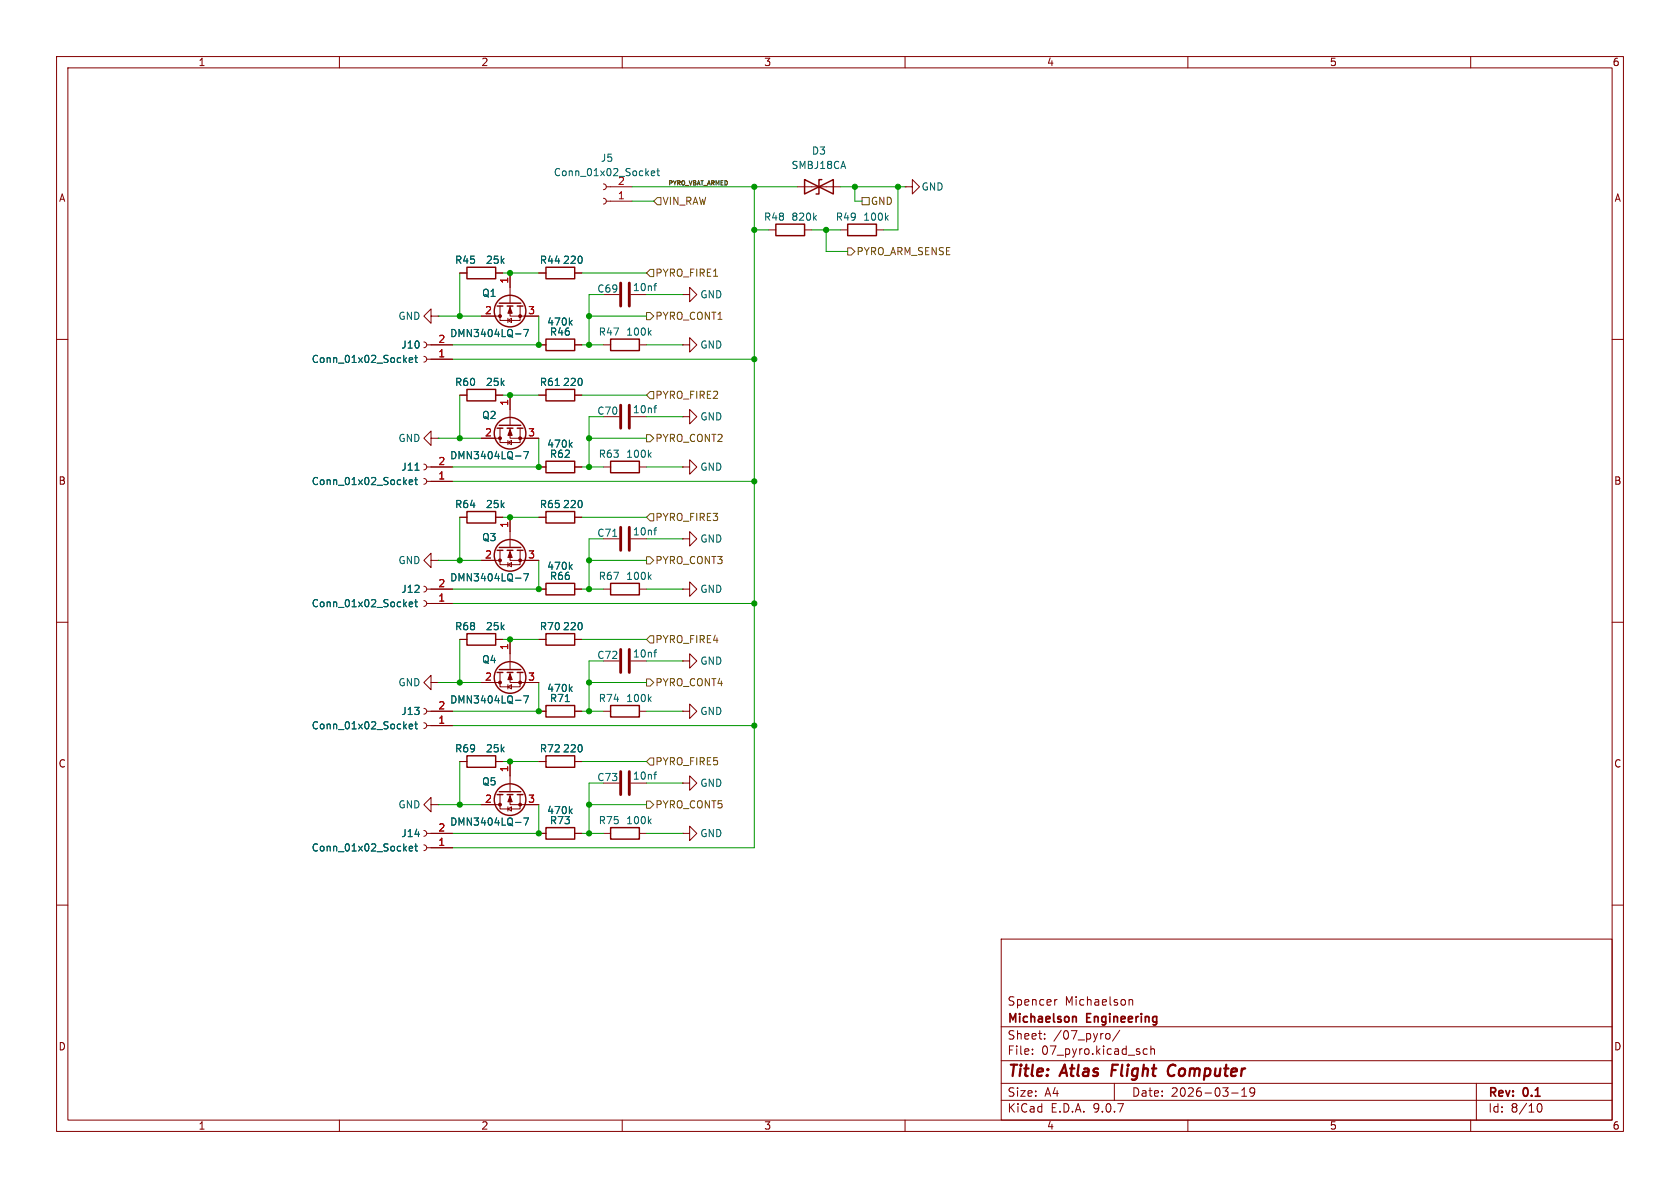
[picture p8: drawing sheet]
<svg xmlns="http://www.w3.org/2000/svg" width="297mm" height="210mm" viewBox="0 0 297 210" stroke-linecap="round" stroke-linejoin="round" font-family="sans-serif">
<g fill="none" stroke="#840000" stroke-width=".18">
<path d="M10 10h277v190h-277zM12 12h273v186h-273zM60 10v2M110 10v2M160 10v2M210 10v2M260 10v2M106.7 35.1l.3 .1 .2 .4-.2 .3-.3 .2M106.7 32.5l.3 .2 .2 .3-.2 .4-.3 .1M107.2 35.6h4.6M107.2 33h4.6M141 33h7.6"/>
<path d="M160 33h1.3v-1.2l1.3 1.2-1.3 1.3v-1.3M160 33h.1M76.2 55.9v-1.3l-1.3 1.3 1.3 1.3v-1.3h1.3M77.5 55.9h.1M81.3 48.3h1.2M85.1 55.9h3.3M87.6 48.3h1.3M88.4 54.1v2.5h3.5v-2.5M89.8 56.6l.6-.3v.7zM89.8 56.3v.7M90.2 54.1v1.8h5M90.2 48.3v5.3"/>
<path d="M95.2 48.3h1.3M101.6 48.3h1.3M106.7 52.1h2.8M120.6 52.1h1.3v-1.3l1.3 1.3-1.3 1.2v-1.2M120.6 52.1h.1M135.9 40.6h1.3M142.2 40.6h1.3M148.6 40.6h1.3M154.9 40.6h1.3M10 60h2M74.9 63l.4 .1 .1 .4-.1 .4-.4 .1M74.9 60.5l.4 .1 .1 .4-.1 .3-.4 .2"/>
<path d="M75.4 61h4.6M75.4 63.5h4.6M76.2 77.5v-1.3l-1.3 1.3 1.3 1.2v-1.2h1.3M77.5 77.5h.1M81.3 69.9h1.2M85.1 77.5h3.3M87.6 69.9h1.3M88.4 75.7v2.5h3.5v-2.5M89.8 78.2l.6-.3v.7zM89.8 77.9v.7M90.2 75.7v1.8h5M90.2 69.9v5.3"/>
<path d="M95.2 69.9h1.3M95.2 61h1.3M101.6 69.9h1.3M101.6 61h1.3M106.7 73.7h2.8M106.7 61h1.2M113 61h1.3M120.6 73.7h1.3v-1.3l1.3 1.3-1.3 1.2v-1.2M120.6 73.7h.1M120.6 61h1.3v-1.3l1.3 1.3-1.3 1.2v-1.2M120.6 61h.1M285 60h2"/>
<path d="M74.9 84.6l.4 .1 .1 .4-.1 .3-.4 .2M74.9 82l.4 .2 .1 .4-.1 .3-.4 .2M75.4 82.6h4.6M75.4 85.1h4.6M76.2 99.1v-1.3l-1.3 1.3 1.3 1.2v-1.2h1.3M77.5 99.1h.1M81.3 91.4h1.2M85.1 99.1h3.3M87.6 91.4h1.3M88.4 97.3v2.5h3.5v-2.5M89.8 99.8l.6-.4v.8zM89.8 99.4v.8"/>
<path d="M90.2 97.3v1.8h5M90.2 91.4v5.4M95.2 82.6h1.3M95.2 91.4h1.3M101.6 82.6h1.3M101.6 91.4h1.3M106.7 82.6h1.2M106.7 95.3h2.8M113 82.6h1.3M120.6 82.6h1.3v-1.3l1.3 1.3-1.3 1.2v-1.2M120.6 82.6h.1M120.6 95.3h1.3v-1.3l1.3 1.3-1.3 1.2v-1.2"/>
<path d="M120.6 95.3h.1M10 110h2M74.9 106.2l.4 .1 .1 .4-.1 .3-.4 .2M74.9 103.6l.4 .2 .1 .3-.1 .4-.4 .1M75.4 106.7h4.6M75.4 104.1h4.6M81.3 113h1.2M87.6 113h1.3M88.4 118.9v2.5h3.5v-2.5M90.2 118.9v1.8h5M90.2 113v5.4M95.2 113h1.3"/>
<path d="M95.2 104.1h1.3M101.6 113h1.3M101.6 104.1h1.3M106.7 116.8h2.8M106.7 104.1h1.2M113 104.1h1.3M120.6 116.8h1.3v-1.2l1.3 1.2-1.3 1.3v-1.3M120.6 116.8h.1M120.6 104.1h1.3v-1.2l1.3 1.2-1.3 1.3v-1.3M120.6 104.1h.1M285 110h2M74.9 127.8l.4 .1 .1 .4-.1 .3-.4 .2"/>
<path d="M74.9 125.2l.4 .2 .1 .3-.1 .4-.4 .1M75.4 128.3h4.6M75.4 125.7h4.6M76.2 120.7v-1.3l-1.3 1.3 1.3 1.2v-1.2h1.3M77.5 120.7h.1M81.3 134.6h1.2M85.1 120.7h3.3M87.6 134.6h1.3M89.8 121.4l.6-.4v.8zM89.8 121v.8M90.2 134.6v5.4M95.2 125.7h1.3"/>
<path d="M95.2 134.6h1.3M101.6 125.7h1.3M101.6 134.6h1.3M106.7 125.7h1.2M106.7 138.4h2.8M113 125.7h1.3M120.6 125.7h1.3v-1.2l1.3 1.2-1.3 1.3v-1.3M120.6 125.7h.1M120.6 138.4h1.3v-1.2l1.3 1.2-1.3 1.3v-1.3M120.6 138.4h.1M74.9 149.4l.4 .1 .1 .4-.1 .3-.4 .2M74.9 146.8l.4 .2 .1 .3-.1 .4-.4 .1"/>
<path d="M75.4 149.9h4.6M75.4 147.3h4.6M76.2 142.2v-1.2l-1.3 1.2 1.3 1.3v-1.3h1.3M77.5 142.2h.1M85.1 142.2h3.3M88.4 140.5v2.5h3.5v-2.5M89.8 143l.6-.4v.8zM89.8 142.6v.8M90.2 140.5v1.7h5M95.2 147.3h1.3M101.6 147.3h1.3M106.7 147.3h1.2"/>
<path d="M113 147.3h1.3M120.6 147.3h1.3v-1.2l1.3 1.2-1.3 1.3v-1.3M120.6 147.3h.1M10 160h2M177 166h108v32h-108zM186.9 176.7l-.3 .1-.1 .2M199.6 176.8l.2-.1 .4 .1v.9M199.6 176.7v1M285 160h2M60 198v2M110 198v2M160 198v2"/>
<path d="M177 194.5h108M177 191.5h108M177 187.5h108M177 181.5h108M182.5 186.3v.1M182.5 185.5v.1M184.7 183.6v.1M184.7 182.8v.1M195.6 182.8l.4-.1 .2 .3v.4l-.1 .2h-.5M197 191.5v3M198 182.1l-1.3 2M202.8 185.5l-.4-.1-.3 .3v.4l.1 .2h.6"/>
<path d="M203.5 185.5l.2-.1 .3 .1 .1 .9M203.5 184.9v1.5M210 198v2M217.7 193.2h1.2M219.5 193.8h.9M219.5 192.7l.5-.4v1.5M221 192.4v.5l.1 .3h.4l.3-.3M221.7 192.4a.99 .99 0 0 1-.3 1.4h-.3M260 198v2M261 191.5v6.5M271.7 195.7l.2-.5 .2-.1a.81 .81 0 0 1 .6 .6 .81 .81 0 0 1-.3 .8h-.4l-.3-.5"/>
</g>
<path d="M196.7 188.2l-.3 2M207.5 188.2a1.13 1.13 0 0 0-1 .7 1.13 1.13 0 0 0 .2 1.2l.3 .1 .5-.1" fill="none" stroke="#840000" stroke-width=".4"/>
<path d="M189.8 179.7l.4 .1 .1 .1v.8" fill="none" stroke="#840000" stroke-width=".3"/>
<g fill="none" stroke="#840000" stroke-width=".25">
<path d="M137.2 39.6h5v2.1h-5zM142.2 31.8v2.5l5.1-2.5v2.5zM145.3 31.8h-.5v2.5h-.5M149.9 39.6h5v2.1h-5zM82.5 47.2h5.1v2.1h-5.1zM87.9 54.1h1M88.3 53.6h3.8M89.7 54.1h1M91.4 54.1h1.1M96.5 47.2h5.1v2.1h-5.1zM96.5 59.9h5.1v2.1h-5.1zM107.9 59.9h5.1v2.1h-5.1z"/>
<path d="M82.5 68.8h5.1v2.1h-5.1zM87.9 75.7h1M88.3 75.2h3.8M89.7 75.7h1M91.4 75.7h1.1M96.5 68.8h5.1v2.1h-5.1zM82.5 90.4h5.1v2.1h-5.1zM87.9 97.3h1M88.3 96.8h3.8M89.7 97.3h1M91.4 97.3h1.1M96.5 81.5h5.1v2.1h-5.1z"/>
<path d="M96.5 90.4h5.1v2.1h-5.1zM107.9 81.5h5.1v2.1h-5.1zM82.5 112h5.1v2h-5.1zM87.9 118.9h1M88.3 118.4h3.8M89.7 118.9h1M91.4 118.9h1.1M96.5 112h5.1v2h-5.1zM96.5 103.1h5.1v2.1h-5.1zM107.9 103.1h5.1v2.1h-5.1zM82.5 133.6h5.1v2h-5.1zM88.3 140h3.8"/>
<path d="M96.5 133.6h5.1v2h-5.1zM96.5 124.7h5.1v2h-5.1zM107.9 124.7h5.1v2h-5.1zM87.9 140.5h1M89.7 140.5h1M91.4 140.5h1.1M96.5 146.3h5.1v2h-5.1zM107.9 146.3h5.1v2h-5.1z"/>
<circle cx="90.2" cy="55" r="2.79"/>
<circle cx="90.2" cy="76.6" r="2.79"/>
<circle cx="90.2" cy="98.2" r="2.79"/>
<circle cx="90.2" cy="119.8" r="2.79"/>
<circle cx="90.2" cy="141.4" r="2.79"/>
</g>
<g fill="#840000" stroke="#840000" stroke-width=".18">
<path d="M90.2 140.7l.4 1h-.8z"/>
<path d="M90.2 54.4l.4 1h-.8z"/>
<path d="M90.2 97.5l.4 1.1h-.8z"/>
<path d="M90.2 75.9l.4 1.1h-.8z"/>
<path d="M90.2 119.1l.4 1h-.8z"/>
<circle cx="88.4" cy="142.2" r=".25"/>
<circle cx="91.9" cy="142.2" r=".25"/>
<circle cx="88.4" cy="55.9" r=".25"/>
<circle cx="91.9" cy="55.9" r=".25"/>
<circle cx="88.4" cy="99.1" r=".25"/>
<circle cx="91.9" cy="99.1" r=".25"/>
<circle cx="88.4" cy="77.5" r=".25"/>
<circle cx="91.9" cy="77.5" r=".25"/>
<circle cx="88.4" cy="120.6" r=".25"/>
<circle cx="91.9" cy="120.6" r=".25"/>
</g>
<g fill="none" stroke="#006464" stroke-width=".18">
<path d="M115.1 30.6l.7-.1-.1-.2-.4-.1-.2 .2 .1 .6h.5M116.1 30.2h.5M116.3 29.8v1.1l.3 .2M144 38.4l.3 .5M144.3 38.1l-.5 .5M156.7 38.4l.3 .5M157 38.1l-.5 .5M91.1 59h1M92.6 58.2h.8l-.5 1.3M100.8 57l.3 .5M101.1 56.6l-.4 .5M114.8 58.8l.3 .5"/>
<path d="M115.1 58.4l-.5 .5M115.6 50.5h.5M116.1 50.1l-.3 .1M72.3 63.7l.7-.2-.1-.2-.4-.1-.2 .2 .1 .6h.5M73.3 63.2h.5M73.5 62.8v1.1l.3 .2M92.6 79.8h.8l-.5 1.3M98.2 68.1h.7M100.8 78.6l.3 .5M101.1 78.2l-.4 .5M115.1 80l-.5 .5M115.6 72.1h.5"/>
<path d="M116.1 71.7l-.3 .1M72.3 85.2l.7-.1-.1-.2-.4-.1-.2 .2 .1 .6h.5M73.3 84.8h.5M73.4 83.1h.7M73.5 84.4v1.1l.3 .2M91.1 80.6h1M101.1 99.8l-.4 .5M108.3 94.8h.7M114.8 80.4l.3 .4M115.6 93.7h.5M116.1 93.3h-.3M72.3 106.8l.7-.1-.1-.2-.4-.1-.2 .2 .1 .6h.5"/>
<path d="M73.3 106.4h.5M73.5 106v1.1l.3 .2M91.1 102.2h1M92.6 101.4h.8l-.5 1.3M100.8 100.2l.3 .5M114.8 101.9l.3 .5M115.1 101.6l-.5 .5M115.6 115.3h.5M116.1 114.9h-.3M72.3 128.4l.7-.1-.1-.2-.4-.1-.2 .2 .1 .6h.5M73.3 128h.5M73.5 127.6v1.1l.3 .1"/>
<path d="M91.1 123.8h1M92.6 123h.8l-.5 1.3M99.9 124h.8M100.8 121.8l.3 .4M101.1 121.4l-.4 .5M114.8 123.5l.3 .5M115.1 123.2l-.5 .5M115.6 136.9h.5M116.1 136.5h-.3M72.3 150l.7-.1-.1-.2-.4-.1-.2 .2 .1 .6h.5M73.3 149.6h.5M73.5 149.2v1.1l.3 .1"/>
<path d="M91.1 145.4h1M92.6 144.6h.8l-.5 1.3M100.8 143.4l.3 .4M101.1 143l-.4 .5M114.8 145.1l.3 .5M115.1 144.8l-.5 .5"/>
</g>
<path d="M109.7 50v4.1M111.3 50v4.1M109.7 71.6v4.1M111.3 71.6v4.1M109.7 93.2v4.1M111.3 93.2v4.1M109.7 114.8v4.1M111.3 114.8v4.1M109.7 136.4v4.1M111.3 136.4v4.1" fill="none" stroke="#840000" stroke-width=".51"/>
<g fill="none" stroke="#725600" stroke-width=".18">
<path d="M116.2 34.9h.6v1.3h-.6l-.6-.6zM152.4 34.9h1.3v1.3h-1.3zM114.3 55.2h.6l.7 .7-.7 .6h-.6zM114.9 47.6h.7v1.3h-.7l-.6-.6zM149.9 43.8h.6l.6 .7-.6 .6h-.6zM114.3 76.8h.6l.7 .7-.7 .6h-.6zM114.9 69.2h.7v1.3h-.7l-.6-.6zM114.3 98.4h.6l.7 .7-.7 .6h-.6zM114.9 90.8h.7v1.3h-.7l-.6-.7zM114.9 112.4h.7v1.3h-.7l-.6-.7zM114.3 120h.6l.7 .7-.7 .6h-.6zM114.9 134h.7v1.3h-.7l-.6-.7z"/>
<path d="M114.3 141.6h.6l.7 .6-.7 .7h-.6z"/>
</g>
<g fill="none" stroke="#009600" stroke-width=".18">
<path d="M111.8 35.6h3.8M111.8 33h29.2M133.3 33v116.9h-53.3M148.6 33h11.4M151.1 33v2.6h1.3M158.7 33v7.6h-2.5M77.5 55.9h7.6M81.3 48.3v7.6M88.9 48.3h6.3M95.2 55.9v5.1h-15.2M102.9 48.3h11.4M104.1 55.9h10.2"/>
<path d="M106.7 52.1h-2.6v8.9M114.3 52.1h6.3M133.3 40.6h2.6M143.5 40.6h5.1M146 40.6v3.9h3.9M77.5 77.5h7.6M80 63.5h53.3M81.3 69.9v7.6M88.9 69.9h6.3M95.2 77.5v5.1h-15.2M102.9 69.9h11.4M102.9 61h3.8"/>
<path d="M104.1 77.5h10.2M106.7 73.7h-2.6v8.9M114.3 61h6.3M114.3 73.7h6.3M77.5 99.1h7.6M80 85.1h53.3M81.3 91.4v7.7M88.9 91.4h6.3M95.2 99.1v5h-15.2M102.9 82.6h3.8M102.9 91.4h11.4M104.1 99.1h10.2"/>
<path d="M106.7 95.3h-2.6v8.8M114.3 82.6h6.3M114.3 95.3h6.3M80 106.7h53.3M81.3 113v7.7M88.9 113h6.3M102.9 104.1h3.8M102.9 113h11.4M106.7 116.8h-2.6v8.9M114.3 104.1h6.3M114.3 116.8h6.3M77.5 120.7h7.6"/>
<path d="M80 128.3h53.3M81.3 134.6v7.6M88.9 134.6h6.3M95.2 120.7v5h-15.2M102.9 134.6h11.4M102.9 125.7h3.8M104.1 120.7h10.2M106.7 138.4h-2.6v8.9M114.3 125.7h6.3M114.3 138.4h6.3M77.5 142.2h7.6M95.2 142.2v5.1h-15.2"/>
<path d="M102.9 147.3h3.8M104.1 142.2h10.2M114.3 147.3h6.3"/>
</g>
<g fill="#009600" stroke="#009600" stroke-width=".18">
<circle cx="133.3" cy="128.3" r=".46"/>
<circle cx="104.1" cy="125.7" r=".46"/>
<circle cx="104.1" cy="147.3" r=".46"/>
<circle cx="104.1" cy="142.2" r=".46"/>
<circle cx="90.2" cy="69.9" r=".46"/>
<circle cx="104.1" cy="55.9" r=".46"/>
<circle cx="104.1" cy="61" r=".46"/>
<circle cx="95.2" cy="61" r=".46"/>
<circle cx="81.3" cy="55.9" r=".46"/>
<circle cx="90.2" cy="48.3" r=".46"/>
<circle cx="133.3" cy="63.5" r=".46"/>
<circle cx="104.1" cy="99.1" r=".46"/>
<circle cx="104.1" cy="104.1" r=".46"/>
<circle cx="133.3" cy="85.1" r=".46"/>
<circle cx="133.3" cy="106.7" r=".46"/>
<circle cx="90.2" cy="91.4" r=".46"/>
<circle cx="95.2" cy="82.6" r=".46"/>
<circle cx="81.3" cy="120.7" r=".46"/>
<circle cx="95.2" cy="147.3" r=".46"/>
<circle cx="90.2" cy="134.6" r=".46"/>
<circle cx="95.2" cy="125.7" r=".46"/>
<circle cx="81.3" cy="142.2" r=".46"/>
<circle cx="104.1" cy="120.7" r=".46"/>
<circle cx="151.1" cy="33" r=".46"/>
<circle cx="146" cy="40.6" r=".46"/>
<circle cx="158.7" cy="33" r=".46"/>
<circle cx="133.3" cy="33" r=".46"/>
<circle cx="133.3" cy="40.6" r=".46"/>
<circle cx="90.2" cy="113" r=".46"/>
<circle cx="95.2" cy="104.1" r=".46"/>
<circle cx="104.1" cy="82.6" r=".46"/>
<circle cx="81.3" cy="99.1" r=".46"/>
<circle cx="81.3" cy="77.5" r=".46"/>
<circle cx="104.1" cy="77.5" r=".46"/>
</g>
<g font-size="2.8" fill="#840000">
<text x="178" y="190.9">Title:</text>
<text x="187.7" y="190.9">Atlas</text>
<text x="197.3" y="190.9">Flight</text>
<text x="208.1" y="190.9">Computer</text>
</g>
<g font-size="2.1" fill="#840000">
<text x="178" y="178">Spencer</text>
<text x="188.2" y="178">Michaelson</text>
<text x="178" y="184">Sheet:</text>
<text x="178" y="181.2">Michaelson</text>
<text x="186.2" y="184">/07_pyro/</text>
<text x="192.2" y="181.2">Engineering</text>
<text x="178" y="186.7">File:</text>
<text x="184.1" y="186.7">07_pyro.kicad_sch</text>
<text x="178" y="196.9">KiCad</text>
<text x="178" y="194.1">Size:</text>
<text x="184.7" y="194.1">A4</text>
<text x="185.7" y="196.9">E.D.A.</text>
<text x="193.3" y="196.9">9.0.7</text>
<text x="200" y="194.1">Date:</text>
<text x="207" y="194.1">2026-03-19</text>
<text x="263" y="194.3">Rev:</text>
<text x="263" y="196.9">Id:</text>
<text x="267.1" y="196.9">8/10</text>
<text x="269.4" y="194.3">0.1</text>
</g>
<g font-size="1.8" fill="#840000">
<text x="35" y="11.9">1</text>
<text x="85" y="11.9">2</text>
<text x="135" y="11.9">3</text>
<text x="185" y="11.9">4</text>
<text x="235" y="11.9">5</text>
<text x="285" y="11.9">6</text>
<text x="10.3" y="35.9">A</text>
<text x="285.3" y="35.9">A</text>
<text x="10.3" y="85.9">B</text>
<text x="285.3" y="85.9">B</text>
<text x="10.3" y="135.9">C</text>
<text x="285.3" y="135.9">C</text>
<text x="10.3" y="185.9">D</text>
<text x="285.3" y="185.9">D</text>
<text x="35" y="199.9">1</text>
<text x="85" y="199.9">2</text>
<text x="135" y="199.9">3</text>
<text x="185" y="199.9">4</text>
<text x="235" y="199.9">5</text>
<text x="285" y="199.9">6</text>
</g>
<g font-size="1.8" fill="#006464">
<text x="106.1" y="28.8">J5</text>
<text x="143.4" y="27.5">D3</text>
<text x="97.8" y="31.3">Conn_01x02_Socket</text>
<text x="109.1" y="32.8">2</text>
<text x="139.8" y="30.1">SMBJ18CA</text>
<text x="162.8" y="33.9">GND</text>
<text x="135" y="39.2">R48</text>
<text x="139.8" y="39.2">820k</text>
<text x="147.7" y="39.2">R49</text>
<text x="152.5" y="39.2">100k</text>
<text x="80.3" y="46.8">R45</text>
<text x="85.8" y="46.8">25k</text>
<text x="95.3" y="46.8">R44</text>
<text x="99.4" y="46.8">220</text>
<text x="85.1" y="52.7">Q1</text>
<text x="105.5" y="51.9">C69</text>
<text x="111.8" y="51.7">10nf</text>
<text x="123.7" y="52.9">GND</text>
<text x="70.3" y="56.7">GND</text>
<text x="79.5" y="59.8">DMN3404LQ-7</text>
<text x="96.6" y="57.8">470k</text>
<text x="97.1" y="59.5">R46</text>
<text x="105.7" y="59.5">R47</text>
<text x="110.6" y="59.5">100k</text>
<text x="55" y="64.4">Conn_01x02_Socket</text>
<text x="70.8" y="61.8">J10</text>
<text x="123.7" y="61.8">GND</text>
<text x="80.3" y="68.4">R60</text>
<text x="85.8" y="68.4">25k</text>
<text x="95.3" y="68.4">R61</text>
<text x="99.4" y="68.4">220</text>
<text x="85.1" y="74.3">Q2</text>
<text x="105.5" y="73.5">C70</text>
<text x="111.8" y="73.3">10nf</text>
<text x="123.7" y="74.5">GND</text>
<text x="70.3" y="78.3">GND</text>
<text x="70.8" y="83.4">J11</text>
<text x="79.5" y="81.4">DMN3404LQ-7</text>
<text x="96.6" y="79.3">470k</text>
<text x="97.1" y="81.1">R62</text>
<text x="105.7" y="81.1">R63</text>
<text x="110.6" y="81.1">100k</text>
<text x="123.7" y="83.4">GND</text>
<text x="55" y="86">Conn_01x02_Socket</text>
<text x="80.3" y="90">R64</text>
<text x="85.1" y="95.9">Q3</text>
<text x="85.8" y="90">25k</text>
<text x="95.3" y="90">R65</text>
<text x="99.4" y="90">220</text>
<text x="105.5" y="95.1">C71</text>
<text x="111.8" y="94.8">10nf</text>
<text x="70.3" y="99.9">GND</text>
<text x="96.6" y="100.9">470k</text>
<text x="123.7" y="96.1">GND</text>
<text x="55" y="107.5">Conn_01x02_Socket</text>
<text x="70.8" y="105">J12</text>
<text x="79.5" y="103">DMN3404LQ-7</text>
<text x="97.1" y="102.7">R66</text>
<text x="105.7" y="102.7">R67</text>
<text x="110.6" y="102.7">100k</text>
<text x="123.7" y="105">GND</text>
<text x="80.3" y="111.6">R68</text>
<text x="85.8" y="111.6">25k</text>
<text x="95.3" y="111.6">R70</text>
<text x="99.4" y="111.6">220</text>
<text x="85.1" y="117.4">Q4</text>
<text x="105.5" y="116.7">C72</text>
<text x="111.8" y="116.4">10nf</text>
<text x="123.7" y="117.7">GND</text>
<text x="70.3" y="121.5">GND</text>
<text x="79.5" y="124.6">DMN3404LQ-7</text>
<text x="96.6" y="122.5">470k</text>
<text x="97.1" y="124.3">R71</text>
<text x="105.7" y="124.3">R74</text>
<text x="110.6" y="124.3">100k</text>
<text x="55" y="129.1">Conn_01x02_Socket</text>
<text x="70.8" y="126.6">J13</text>
<text x="123.7" y="126.6">GND</text>
<text x="80.3" y="133.2">R69</text>
<text x="85.8" y="133.2">25k</text>
<text x="95.3" y="133.2">R72</text>
<text x="99.4" y="133.2">220</text>
<text x="70.3" y="143.1">GND</text>
<text x="85.1" y="139">Q5</text>
<text x="105.5" y="138.3">C73</text>
<text x="111.8" y="138">10nf</text>
<text x="123.7" y="139.3">GND</text>
<text x="70.8" y="148.2">J14</text>
<text x="79.5" y="146.2">DMN3404LQ-7</text>
<text x="96.6" y="144.1">470k</text>
<text x="97.1" y="145.9">R73</text>
<text x="105.7" y="145.9">R75</text>
<text x="110.6" y="145.9">100k</text>
<text x="123.7" y="148.2">GND</text>
<text x="55" y="150.7">Conn_01x02_Socket</text>
</g>
<g font-size="1.8" fill="#a90000">
<text x="109.1" y="35.3">1</text>
<text x="89.9" y="50.2" transform="rotate(-90 89.9 50.2)">1</text>
<text x="85.7" y="55.6">2</text>
<text x="93.3" y="55.6">3</text>
<text x="77.4" y="63.2">1</text>
<text x="77.4" y="60.7">2</text>
<text x="89.9" y="71.8" transform="rotate(-90 89.9 71.8)">1</text>
<text x="85.7" y="77.2">2</text>
<text x="93.3" y="77.2">3</text>
<text x="77.4" y="82.3">2</text>
<text x="77.4" y="84.8">1</text>
<text x="89.9" y="93.4" transform="rotate(-90 89.9 93.4)">1</text>
<text x="85.7" y="98.8">2</text>
<text x="93.3" y="98.8">3</text>
<text x="77.4" y="106.4">1</text>
<text x="77.4" y="103.9">2</text>
<text x="89.9" y="115" transform="rotate(-90 89.9 115)">1</text>
<text x="77.4" y="125.5">2</text>
<text x="85.7" y="120.4">2</text>
<text x="93.3" y="120.4">3</text>
<text x="77.4" y="128">1</text>
<text x="89.9" y="136.6" transform="rotate(-90 89.9 136.6)">1</text>
<text x="85.7" y="142">2</text>
<text x="93.3" y="142">3</text>
<text x="77.4" y="149.6">1</text>
<text x="77.4" y="147.1">2</text>
</g>
<g font-size="1.8" fill="#725600">
<text x="117" y="36.4">VIN_RAW</text>
<text x="153.9" y="36.4">GND</text>
<text x="151.3" y="45.3">PYRO_ARM_SENSE</text>
<text x="115.8" y="49.1">PYRO_FIRE1</text>
<text x="115.8" y="56.7">PYRO_CONT1</text>
<text x="115.8" y="70.7">PYRO_FIRE2</text>
<text x="115.8" y="78.3">PYRO_CONT2</text>
<text x="115.8" y="92.3">PYRO_FIRE3</text>
<text x="115.8" y="99.9">PYRO_CONT3</text>
<text x="115.8" y="113.9">PYRO_FIRE4</text>
<text x="115.8" y="121.5">PYRO_CONT4</text>
<text x="115.8" y="135.5">PYRO_FIRE5</text>
<text x="115.8" y="143.1">PYRO_CONT5</text>
</g>
<text font-size="1.1" fill="#0f0f0f" x="118.1" y="32.8">PYRO_VBAT_ARMED</text>
</svg>
